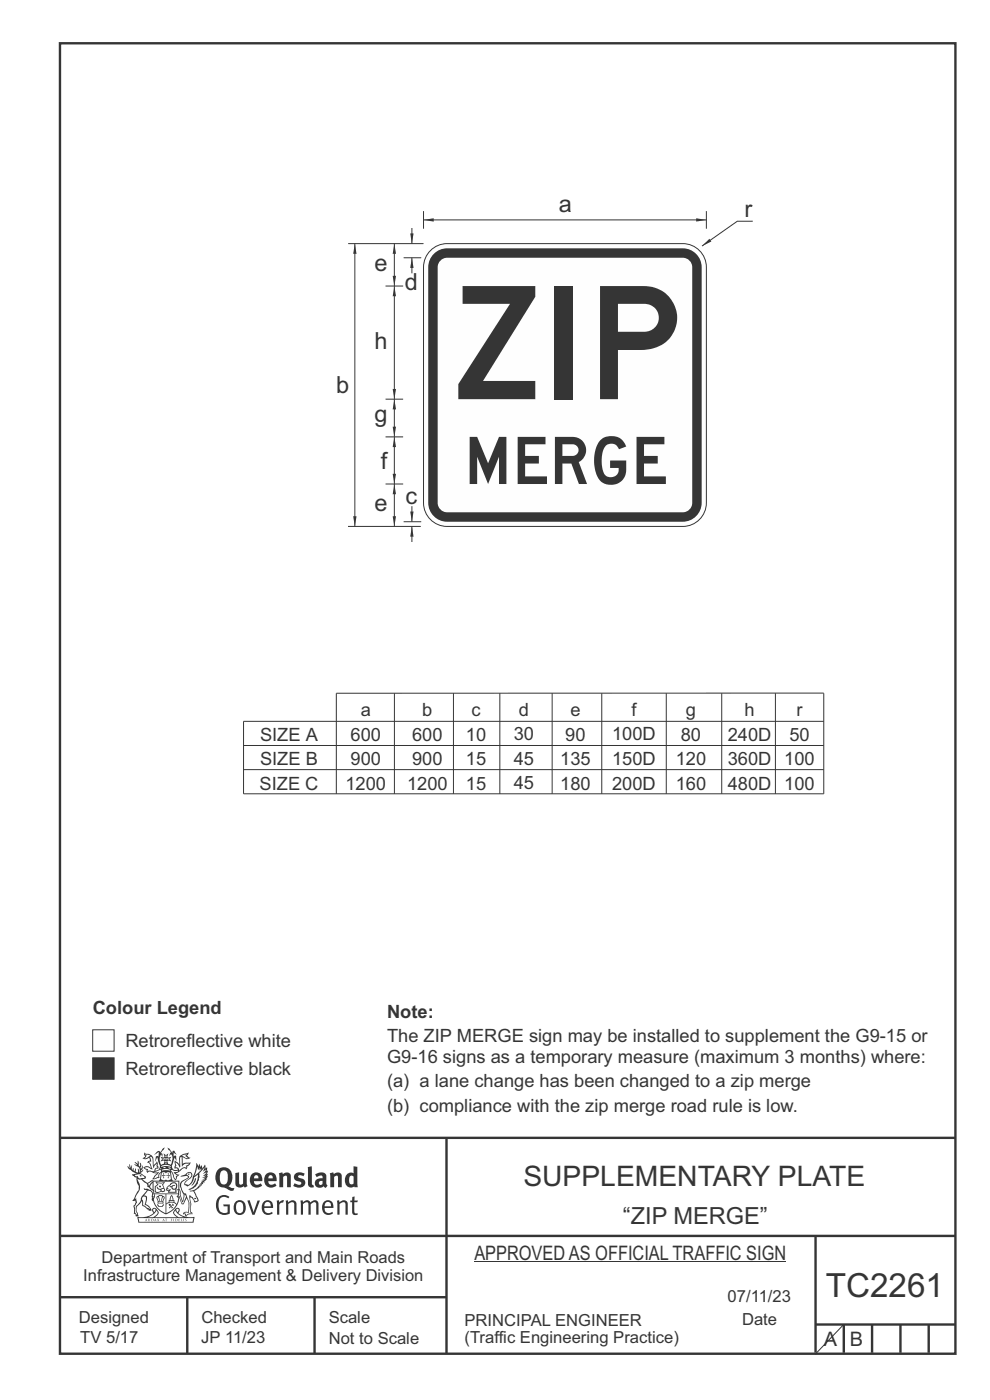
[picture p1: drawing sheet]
<svg xmlns="http://www.w3.org/2000/svg" width="210mm" height="297mm" viewBox="0 0 210 297" stroke-linecap="round" stroke-linejoin="round" font-family="sans-serif">
<g fill="none" stroke="#373435" stroke-width=".51">
<path d="M12.7 9.2h190v278h-190zM12.7 241.4h190M94.7 241.4v45.8M12.7 275.2h82M12.7 262.2h190.1M39.7 275.2v12M66.7 275.2v12M173 262.1v24.9M173 281h29.6M179 281v6M185 281v6M191 281v6"/>
<path d="M197 281v6"/>
</g>
<g fill="#373435">
<path d="M47 248.4a2.55 2.55 0 0 0 0 2.7l.3 .2a.81 .81 0 0 0 1-1v-.5a1.04 1.04 0 0 0-1.1-1.5zM46.3 248.1a1.82 1.82 0 0 1 2.1-.2 1.82 1.82 0 0 1 .9 1.8 2.29 2.29 0 0 1-.8 2l.7 .3h.5l-.2 .6a2.87 2.87 0 0 1-2-.7 2.12 2.12 0 0 1-1.7-3.1z" fill-rule="evenodd"/>
<path d="M49.9 248.9l.8-.2v2a.46 .46 0 0 0 .3 .6 .46 .46 0 0 0 .6-.3v-2.1l.7-.2v2.4l.2 .5-.5 .3-.3-.3a1.02 1.02 0 0 1-1.2 .3 1.02 1.02 0 0 1-.6-1.1z" fill-rule="evenodd"/>
<path d="M54 249.5l-.1 .5h.9a.49 .49 0 0 0-.2-.6 .49 .49 0 0 0-.6 .1zM53.4 249.1a1.34 1.34 0 0 1 1.6-.2 1.34 1.34 0 0 1 .6 1.5v.2h-1.7a.77 .77 0 0 0 .5 .8 .77 .77 0 0 0 .9-.4l.3 .5a1.59 1.59 0 0 1-2 .2 1.59 1.59 0 0 1-.5-2.1z" fill-rule="evenodd"/>
<path d="M57 249.5l-.1 .5h1a.49 .49 0 0 0-.2-.6 .49 .49 0 0 0-.7 .1zM56.4 249.1a1.34 1.34 0 0 1 1.6-.2 1.34 1.34 0 0 1 .7 1.5v.2h-1.8a.77 .77 0 0 0 .5 .8 .77 .77 0 0 0 .9-.4l.4 .5a1.59 1.59 0 0 1-2.1 .2 1.59 1.59 0 0 1-.5-2.1z" fill-rule="evenodd"/>
<path d="M59.2 248.9l.7-.2 .1 .4a.95 .95 0 0 1 1-.3 .95 .95 0 0 1 .7 .8v2.3h-.8v-2.3a.46 .46 0 0 0-.8 .1v2.2h-.8z" fill-rule="evenodd"/>
<path d="M62.6 249.1a1.75 1.75 0 0 1 2-.1l-.2 .5-.6-.2a.43 .43 0 0 0-.6 .3l.4 .3a1.04 1.04 0 0 1 1.2 1.1 1.04 1.04 0 0 1-1.4 1l-1.2-.4 .3-.6 1 .4 .4-.4a.88 .88 0 0 0-1-.5l-.4-.2-.1-.4z" fill-rule="evenodd"/>
<path d="M65.3 247.6l.8-.2 .1 3.8 .3 .2 .1 .4a.88 .88 0 0 1-1 0 .88 .88 0 0 1-.3-1z" fill-rule="evenodd"/>
<path d="M67.8 250.6a.43 .43 0 0 0-.1 .7 .43 .43 0 0 0 .7-.1v-.7zM66.8 249.1a1.7 1.7 0 0 1 2.4 .1v1.9l.3 .4-.4 .5-.5-.4a1.03 1.03 0 0 1-1.7-.1 1.03 1.03 0 0 1 .8-1.5h.7v-.4a.8 .8 0 0 0-1.2 .1z" fill-rule="evenodd"/>
<path d="M70 248.9l.7-.2 .1 .4a.95 .95 0 0 1 1-.3 .95 .95 0 0 1 .7 .8v2.3h-.8v-2.3a.46 .46 0 0 0-.8 .1v2.2h-.8z" fill-rule="evenodd"/>
<path d="M74.3 249.5a1.48 1.48 0 0 0 0 1.7h.5l.2-.1v-1.5l-.3-.2zM75 247.4l.8 .1 .1 4.4h-.7l-.1-.2a1.26 1.26 0 0 1-1.4 0 1.26 1.26 0 0 1-.5-1.3 1.29 1.29 0 0 1 .4-1.4 1.29 1.29 0 0 1 1.4-.1z" fill-rule="evenodd"/>
<path d="M46.4 253.9a1.72 1.72 0 0 1 2.3 0l-.3 .3a1.24 1.24 0 0 0-1.4-.2 1.24 1.24 0 0 0-.6 1.4 1.49 1.49 0 0 0 1.2 1.9l.7-.1v-1.3h-.8l-.1-.4h1.3v1.9a1.93 1.93 0 0 1-2.2 0 1.93 1.93 0 0 1-.7-2.2l.2-.8z" fill-rule="evenodd"/>
<path d="M50.4 255.1a1.65 1.65 0 0 0 .2 2.2 .99 .99 0 0 0 1-1.4 .78 .78 0 0 0-.4-.8 .78 .78 0 0 0-.8 0zM50 254.9a1.33 1.33 0 0 1 1.6-.1 1.33 1.33 0 0 1 .5 1.4 1.31 1.31 0 0 1-1.3 1.6 1.31 1.31 0 0 1-1.2-1.6v-.6z" fill-rule="evenodd"/>
<path d="M52.5 254.7l.4-.1 .9 2.6 .8-2.5h.5l-1.1 3h-.5z" fill-rule="evenodd"/>
<path d="M56.3 255.2l-.2 .7h1.3a.7 .7 0 0 0-.3-.8 .7 .7 0 0 0-.8 .1zM55.9 255a1.22 1.22 0 0 1 1.5-.2 1.22 1.22 0 0 1 .5 1.5h-1.8a.93 .93 0 0 0 .5 1 .93 .93 0 0 0 1.1-.2l.2 .3a1.43 1.43 0 0 1-1.8 .1 1.43 1.43 0 0 1-.6-1.7z" fill-rule="evenodd"/>
<path d="M58.7 254.7l.4-.1 .1 .5 .4-.4 .6-.1-.2 .5a.66 .66 0 0 0-.8 .7v1.9h-.4z" fill-rule="evenodd"/>
<path d="M60.6 254.7l.4-.1 .1 .5a.94 .94 0 0 1 1-.5 .94 .94 0 0 1 .8 .8v2.3h-.5l-.1-2.5a.81 .81 0 0 0-1.2 .3v2.2h-.4z" fill-rule="evenodd"/>
<path d="M63.7 254.7l.5-.1 .1 .5 .4-.3a.78 .78 0 0 1 1.1 .3 .9 .9 0 0 1 1-.5 .9 .9 0 0 1 .8 .8v2.3h-.5l-.1-2.5a.67 .67 0 0 0-1.1 .3v2.2h-.5v-2.4l-.4-.3-.7 .4v2.3h-.5z" fill-rule="evenodd"/>
<path d="M69 255.2l-.1 .7h1.3a.7 .7 0 0 0-.3-.8 .7 .7 0 0 0-.9 .1zM68.7 255a1.22 1.22 0 0 1 1.5-.2 1.22 1.22 0 0 1 .5 1.5h-1.8a.93 .93 0 0 0 .4 1 .93 .93 0 0 0 1.2-.2l.2 .3a1.44 1.44 0 0 1-1.8 .1 1.44 1.44 0 0 1-.6-1.7z" fill-rule="evenodd"/>
<path d="M71.4 254.7l.5-.1 .1 .5a.94 .94 0 0 1 1-.5 .94 .94 0 0 1 .8 .8v2.3h-.5l-.1-2.5a.81 .81 0 0 0-1.2 .3v2.2h-.4z" fill-rule="evenodd"/>
<path d="M74.7 253.9l.5-.1v.9h.7l-.1 .3h-.6v2.2l.1 .2h.5l.1 .3a.75 .75 0 0 1-1.2-.6v-2.1h-.4v-.3h.4z" fill-rule="evenodd"/>
<path d="M30.8 244.9l1.1 .3-.9 .5h-.4l.6-.5zM31.8 245.4h.2a2.44 2.44 0 0 1 .4 1.9l.1 .5 .7-1-.1 .6 .3 .3a.57 .57 0 0 0-.6 .7l-1-.1-.5 .2 .2-.5-.8-.3 .7-.1 .9 .5 .1-.1-.6-1.3-.2-.2h.5zM30.7 244.4l-.1 .5 .2 .4-.6 .4a1.04 1.04 0 0 0 1.4-.1l.2 .6-.3 .1-.2 .4a.94 .94 0 0 1 .8 1.1l-.2-.1a1.16 1.16 0 0 0-1.5-.1l.3 .4 .4 .2 .1 .5 .2 .1 .1-.2a.94 .94 0 0 1 1.1 .2l.8 .1-1.2 1.2a1.13 1.13 0 0 0 1.2-.2l.4-.1-.1-.4 .5-.8a.83 .83 0 0 0-.6 1.1l-.3-.1-.7 .4 1.1-1.4-.5 .1-.5-.1 1.3-.5-.1-.1-.9 .4v-.3l.2-.2 .3 .1 .1-.3-.2-.4v-.6l-.1-.4-.7 1v-.7a1.42 1.42 0 0 0-1.6-1.8z" fill-rule="evenodd"/>
<path d="M38.5 245.2l.5-.2 .7-.1-.6 .3 .8 .5h-.3zM38.3 245.5l.2-.1 .1 2a1.69 1.69 0 0 1 1.6-.6l-.8 .5 .1 .5a1.1 1.1 0 0 0-1.5 .6l-.1-.5-.2-.2h-.5l.3-.4-.3-.7a1.42 1.42 0 0 1 .8 1.1l.2-.1zM37.1 246.2l.1 1-.2 .3 .1 .4h.5l.1 .2a.96 .96 0 0 1-1.1-.1l-.1 .1a1.06 1.06 0 0 0 1.3 .2v.1a.72 .72 0 0 1-1 .2l.3 .5 .6 .2-.4 .2-.1 .6-.2-.3-.4-1.1-.4-.4 .4 .9a1.54 1.54 0 0 0 .7 1.2l.2-.3a.58 .58 0 0 1 .4-.8l.2-.1h-.3l-.5-.3 .9-.5a.93 .93 0 0 1 1.2-.5v.2l.2-.2 .1-.5a.99 .99 0 0 0 .7-.8l-1.3 .1-.3 .2-.1-1.4 .9 .4 .9-.3h-.4l-.5-.4 .4-.7-.6 .2a1.46 1.46 0 0 0-1.4 2.1v.4l-.2-.4z" fill-rule="evenodd"/>
<path d="M35.6 248.9l.2 .1-.1 .3 .4 .1h-.4v.6l-.1-.6h-.3l.3-.1z" fill-rule="evenodd"/>
<path d="M34.6 248.9l.2 .1v.3l.3 .1h-.3l-.1 .6v-.6h-.4l.4-.1z" fill-rule="evenodd"/>
<path d="M34.3 248.8a.57 .57 0 0 1 .9 .2 .57 .57 0 0 1 .9-.2l.2 1.4h-.2a.57 .57 0 0 1-.9 0 .69 .69 0 0 1-1.1 0zM34.2 248.1l-.3 2.1-.2 .4h3l-.2-.4-.3-2.1h-.2v.2l-.8-.1-.8 .1v-.2z" fill-rule="evenodd"/>
<path d="M34.2 252.4a.3 .3 0 0 0 .6 0 .3 .3 0 0 0-.6 0zM33.3 250.9l.3 .3-.3 .4a.79 .79 0 0 0 0 1.3l.8-.2-.1-.3a.55 .55 0 0 1-.7-.6l.1-.1 .2 .3 .3 .2 .8-.2-.4-.7 .4-.4-.7 .2zM33 250.7l1.1 .2 .9-.2-.4 .6 .4 1.2a.56 .56 0 0 1-.8 .3l-.2 .1a.73 .73 0 0 1-.9 .1 .73 .73 0 0 1-.3-1v-.4l.6-.4z" fill-rule="evenodd"/>
<path d="M35.6 251.8l.7-.4a.58 .58 0 0 1 1-.1 .58 .58 0 0 1-.4 .9l-.3-.3a.43 .43 0 0 1 .6-.4 .57 .57 0 0 0-.8 .2l-.2-.1-.3 .1 .4 .2a.55 .55 0 0 0 .9 .4v.5h-1.3l.3-.4-.1-.1-.6 .1 .2-.3-.2-.1zM35.4 251.8l-.1 .2a.39 .39 0 0 0 .2 .6h.3l-.2 .4h1.9l-.1-.8a.86 .86 0 0 0-.1-1.3 .86 .86 0 0 0-1.3 .4z" fill-rule="evenodd"/>
<path d="M36 254.8h.8v.2h-.8zM36.4 253.8l.2 .8h-.4zM36.4 253.5l-.3 .5-.1 .6h-.2v.4l-.7 .4 .2 .1a1.48 1.48 0 0 1 2.1 .2l.2-.1-.6-.5v-.5h-.2l-.1-.6z" fill-rule="evenodd"/>
<path d="M35.8 255.4l.4 .1 .1 .3 .3-.2-.2-.2a.38 .38 0 0 1 .5 .5l-.2-.2-.3 .2 .3 .2-.3 .3-.1-.4-.4 .4-.1-.2 .4-.3-.1-.1-.2 .1z" fill-rule="evenodd"/>
<path d="M34.5 254h.2v.2l-.2 .6h-.2zM33.6 255.3h.9v.2a.55 .55 0 0 1-.8 .4v-.2l-.2-.1zM33.4 254h.2l.2 .8h-.2zM33.6 255l.8-.1 .1 .2h-.8zM33.8 253.7h.5l-.2 1.1h-.1zM33.3 253.8l-.1 .3 .3 1.1a.48 .48 0 0 0-.1 .6 .48 .48 0 0 0 .5 .2h.5a.49 .49 0 0 0 .2-.8l.3-1.1-.1-.3a1.42 1.42 0 0 0-1.5 0z" fill-rule="evenodd"/>
<path d="M33.7 251.5l.4 .1 .1 .3h-.3z" fill-rule="evenodd"/>
<path d="M41.3 250.1l.3-.2-.2 .8-.6 .8h-.2l.5-.7z" fill-rule="evenodd"/>
<path d="M39.7 249l.3-.2 .5 .2a.88 .88 0 0 1-.6 1.1 1.22 1.22 0 0 0-.8 1.3l.5 .2a.72 .72 0 0 0 .9-.4l.5-.8 .2-.6 .8-.6v.2a2.85 2.85 0 0 1-2 2.9l.1 .1a2.13 2.13 0 0 0 1.9-1.5v-.3a2.01 2.01 0 0 0 .3-1.7l1.1-1.3-.4 1 .7-.5-.7 1 .8-.4-.8 .8 .7-.2-.9 .6 .8-.1-.8 .4h.7l-.8 .3 .3 .2h-.4l.2 .3h-.4l.2 .3h-.4l.1 .2h-.1a2.16 2.16 0 0 1-2 1.1l.1 .2 .4-.1a.76 .76 0 0 1 .7 .8l.5 1.2-.6 .2a1.45 1.45 0 0 0-1.1-1.3l.2 1.8-.1 1.8 .4 .3a1.06 1.06 0 0 0-1.2 .4v-.3l-.5-.2a.87 .87 0 0 1 1.1-.1v-.7a4.4 4.4 0 0 0-.6-3.1l-.1-.3h-.2a2.16 2.16 0 0 1-.7-2.2l.3-.4 1.2-.7a.55 .55 0 0 0-.4-.8zM37.8 252.4a.76 .76 0 0 1 .3 1.1l.6 1.6 .4-1.7 .2 .1a.61 .61 0 0 1-.1 .9l-.3 .8-.2 .1-.7-1.6-.3 .1a1.18 1.18 0 0 0 .1-1.4zM41.8 247.5l.2 .7 .3-.5v.6l.4-.5a1.9 1.9 0 0 1-1.2 1.4l-.3 .3zM38.2 249.6l1.4-.2 .2 .2v.3l-.5 .2a1.26 1.26 0 0 0-.9 1.9l.2 .7a1.84 1.84 0 0 1 .1 2.1l-.4-1.4a.96 .96 0 0 0-.4-1.2l-.4 .2a.78 .78 0 0 1 0 1.3l.1 .3h.4l.4 1.1a.38 .38 0 0 0 .2 .4 .38 .38 0 0 0 .4-.1l.6-1.2a2.94 2.94 0 0 1 .4 2.5l-.1 .4h-.8l-.3 .4v.2l.4-.1 .1 .4 .2 .1a1.02 1.02 0 0 1 1.3-.5v-.4l-.3-.1 .1-1.8-.3-1.3h.1a1.14 1.14 0 0 1 .8 1 .63 .63 0 0 0 .8-.2 .63 .63 0 0 0-.2-.9l-.6-1.2 .9-.6 .2-.4h.3l-.1-.2h.4l-.1-.3h.3l-.1-.3 .5-.1-.2-.2 .6-.4v-.2h-.2l.4-.5h-.3l.3-.5-.4 .1 .4-.5v-.3l-.3 .2 .2-.7-.1-.2-.4 .3v-.8l-.6 .8-.2-.8-.2 .5-.3-.7-.1 .6-.5-.8-.1 1.4-.6 1.8a1.81 1.81 0 0 1-1 1.5l-.6-.2a1.75 1.75 0 0 1 1.1-1.2 .75 .75 0 0 0 .1-1.3 .75 .75 0 0 0-1.2 .4z" fill-rule="evenodd"/>
<path d="M41.2 254.1h.3l.2 .2-.4 .1z" fill-rule="evenodd"/>
<path d="M29.4 258.4h11.6l-.1 .8h-11.4zM31.3 258.2l.5-.1a2.48 2.48 0 0 0 1.4-1.3l.3 .5-.5 .6-.5 .3zM32.5 256.6l.3-.2 .2 .1-.3 .7zM37.2 256.8a2.65 2.65 0 0 0 1.8 1.4h-1.1l-.5-.3-.5-.6zM37.4 256.5l.2-.1 .3 .2-.3 .6zM29.2 258.2l.1 1.2h11.8l.2-1.1-.2-.1a4.1 4.1 0 0 1-3.3-.9l.3-.4-.1-.6a1.06 1.06 0 0 0-1.3 1l.2 .4 .6 .5h-4.7l.3-.1a.84 .84 0 0 0 .6-.8 .84 .84 0 0 0-.5-.8l-.3-.2h-.5l-.1 .6 .3 .4a4.2 4.2 0 0 1-3.4 .9z" fill-rule="evenodd"/>
<path d="M31 258.7l.1 .2h-.2zM31 258.5l-.3 .6 .4-.2 .2 .2z" fill-rule="evenodd"/>
<path d="M31.3 258.6h.3v.4a.25 .25 0 0 0 .2-.1 .25 .25 0 0 0-.1-.3h.1a.29 .29 0 0 1 0 .4 .29 .29 0 0 1-.4 0 .29 .29 0 0 1 0-.4z" fill-rule="evenodd"/>
<path d="M32.2 258.6a.22 .22 0 0 1 .3 .2 .22 .22 0 0 1-.3 .2zM32 258.6l.1 .4a.33 .33 0 0 0 .4 0 .33 .33 0 0 0 0-.4 .33 .33 0 0 0-.5 0z" fill-rule="evenodd"/>
<path d="M32.9 258.7l.1 .2h-.2zM32.9 258.5l-.2 .6 .3-.2 .2 .2z" fill-rule="evenodd"/>
<path d="M33.3 258.6h.2l.1 .1 .2-.1-.2 .2 .2 .3-.3-.3-.1 .3h-.1l.2-.3z" fill-rule="evenodd"/>
<path d="M34.7 258.7l.1 .2h-.2zM34.7 258.5l-.3 .6 .4-.2 .2 .2z" fill-rule="evenodd"/>
<path d="M35 258.5h.5l-.2 .1v.5h-.2l.1-.5z" fill-rule="evenodd"/>
<path d="M36.2 258.6l.3-.1-.1 .1v.2h.1h-.1v.3h-.2z" fill-rule="evenodd"/>
<path d="M36.7 258.6h.2v.5h-.2z" fill-rule="evenodd"/>
<path d="M37.3 258.6a.22 .22 0 0 1 .3 .2 .22 .22 0 0 1-.3 .2zM37.1 258.6v.4a.33 .33 0 0 0 .5 0 .33 .33 0 0 0 0-.4 .33 .33 0 0 0-.5 0z" fill-rule="evenodd"/>
<path d="M37.8 258.6l.4-.1-.2 .1v.2h.1h-.1v.2l.2 .1h-.4z" fill-rule="evenodd"/>
<path d="M38.4 258.6h.2l-.1 .4 .2 .1h-.3z" fill-rule="evenodd"/>
<path d="M38.9 258.6h.2v.5h-.2z" fill-rule="evenodd"/>
<path d="M39.3 258.6h.2h-.1l.2 .3-.2 .2-.1-.1v-.1l.2 .1z" fill-rule="evenodd"/>
<path d="M34.2 247.4a1.51 1.51 0 0 1 2 .2 2.67 2.67 0 0 0-2.1 0zM35.7 247.6l.4 .1 .1 .3-.4-.1zM34.6 247.6h.5l.1 .2h-.4zM34 247.8l.3 .2h-.3zM34.9 246.9l.3-.2 .3 .2zM34.9 245.6l.2 .1v.3h-.2zM35 245.1l.2 .1 .2-.1-.1 .3h-.2zM35.1 246.3h.2l.1 .4-.2-.2-.2 .2zM35.3 245.7l.2-.1v.4h-.2zM34.4 245.7h.3l.1 .3-.4 .1 .2-.2zM35.7 245.7h.3l-.2 .2 .2 .2-.4-.1zM32.7 244.9l1-.5-.1 1-.2-.2-.3 .2-.3 1.1 .5-1 .3 .9a1.84 1.84 0 0 1 .2 1.7l.4 .1a2.48 2.48 0 0 1 2.2 0l.2-.2-.2-.7 .7-1.8 .4 .7-.2-1-.2-.1-.2 .3v-.9l.6 .4-.6-.8-.3 .1-.1 .4-.5-.9-.5-.3 .2 .5 .6 .5-.5 .8 .4-.4a2.06 2.06 0 0 1 0 2.3l-.5-.2-.2-.6 .1-.1 .8 .2-.4-.5 .4-.5-.7 .2-.2-.2 .2-.7-.5 .4-.5-.4 .2 .7-.2 .2-.7-.2 .4 .5-.4 .5 .8-.2 .1 .1-.2 .6-.5 .2a2.02 2.02 0 0 1 0-2.2l.3 .5-.1-.7-.3-.1 .8-1.2-.4 .3-.5 .8-.2-.3a.8 .8 0 0 0-.8 .5z" fill-rule="evenodd"/>
<path d="M29.2 250.1l.3 .1a.61 .61 0 0 1 .8 .4l.3 .2a.8 .8 0 0 1 .6 1l.4 .1 .5 .5a1 1 0 0 1 .5 1.1l-.1 .7v-.5h-.1a.96 .96 0 0 0-.8-1.3l-.2-.2h-.7l-.1-.1-.1 .1 .1 .3h.5l-1.1 1.3-.2 1-.4 .6a1.33 1.33 0 0 0-.5 1.8l.2 .5a1.26 1.26 0 0 1-.5-1.5l-.1-.3a1.56 1.56 0 0 0 .4-1.7l-.3 .2 .2-.5a3.2 3.2 0 0 0 .7-3zM30.4 253.9h.4a2.06 2.06 0 0 1-.1 1.6l.7 .5 .4 .4-.6-.1-.8-.6-.1-.9a.51 .51 0 0 1 .1-.9zM28.6 249.3a1.52 1.52 0 0 1 2.1 .5l-1.1 .2-.2-.1-.1-.4h-.5zM27.5 247v.8l-.3-.4h-.1a3.1 3.1 0 0 0 1.9 1.6l-1 .1 .5 .6 .5 .1 .1 1.1a1.84 1.84 0 0 1-.3 2.5l-.4 .9-.3 .4 .2 .1 .4-.1 .1 .4-.2 .5-.3 .2 .1 1.7h.2l.3 .5 .1 .1 .4-.1-.1-.5a1.3 1.3 0 0 1-.1-1.7l.9-1 .1 1.1 .6 .2 .5 .5 .1-.1 .2 .3h.5a1.85 1.85 0 0 0-1.2-1.4l.1-.3a1.39 1.39 0 0 0 0-1.4l-.5-.1 .5-.5a.66 .66 0 0 1 .9-.4 .66 .66 0 0 1 .3 .9l-.1 .4 .2-.1v.2l-.1 .3 .2 .5 .1-.3a2.24 2.24 0 0 0 .1-2.2 .73 .73 0 0 1-.7-.7 .73 .73 0 0 1 .6-.7v-.2a.94 .94 0 0 0-.9 .8 .48 .48 0 0 1-.1-.6 .48 .48 0 0 1 .5-.2l.5-.3a.51 .51 0 0 0-.8 .2l-.5 .2-1-.8h.6l.2-.5-1.2-.7 .5-.5v-.3l-.5 .4 .1-.2a.69 .69 0 0 0 .2-1v.4l-.2 .3v-1.1l-.3-.2 .1 .6-.1 .2-.4-1.3v.7l-.6-.4 .5 .7-.6-.2 .3 .3a1 1 0 0 1 .7 1.4l-.2-.8v.9l-.5-.2v-.8l-.2 .7-.2-.1-.1-.6-.2 .4-.2-.2 .1-.7-.2 .5z" fill-rule="evenodd"/>
<path d="M29.6 249.4l.2-.1 .3 .2z" fill-rule="evenodd"/>
<path d="M32.4 250.5h5.6v2l-.2-.1v-1.7h-5.2v2.5h5.2v-.8l.1 .2-.1 1.1v-.3h-2.5v4a4.1 4.1 0 0 0 2.6-3.6l.1-.1a4 4 0 0 1-2.8 3.9 4.2 4.2 0 0 1-2.8-4.7l.1 1.2 .1-.1a3.8 3.8 0 0 0 2.5 3.4v-4h-2.5l-.2-.9z" fill-rule="evenodd"/>
<circle cx="40" cy="249.1" r=".17"/>
</g>
<path d="M19.7 224.4h4.5v4.6h-4.5z" fill-rule="evenodd" fill="#373435" stroke="#373435" stroke-width=".21"/>
<path d="M19.7 218.5h4.5v4.5h-4.5z" fill-rule="evenodd" fill="#fefefe" stroke="#373435" stroke-width=".21"/>
<path d="M51.7 158.2h123M83.7 147.1v21.3M96.2 147.1v21.3M106 147.1v21.3M117.1 147.1v21.3M127.6 147.1v21.3M141.3 147.1v21.3M153.1 147.1v21.3M164.5 147.1v21.3M174.7 153h-123v15.4h123v-21.3h-103.4v21.3M51.7 163.3h123" fill="none" stroke="#373435" stroke-width=".21"/>
<path d="M91 53.5a5 5 0 0 1 3.8-1.8h50a5 5 0 0 1 5 5v50a5 5 0 0 1-5 5h-50a5 5 0 0 1-5-5v-50a5 5 0 0 1 1.2-3.2z" fill-rule="evenodd" fill="#fefefe" stroke="#373435" stroke-width=".21"/>
<path d="M92 53.9a4 4 0 0 1 2.8-1.2h50a4 4 0 0 1 4 4v50a4 4 0 0 1-4 4h-50a4 4 0 0 1-4-4v-50a4 4 0 0 1 1.2-2.8z" fill-rule="evenodd" fill="#373435"/>
<path d="M93.4 55.3l.9-.5 .5-.1h50a2.01 2.01 0 0 1 2 2v50a2.01 2.01 0 0 1-2 2h-50a2.01 2.01 0 0 1-2-2v-50l.1-.5z" fill-rule="evenodd" fill="#fefefe"/>
<path d="M89.8 44.8v3.7M149.8 44.8v3.7M159.7 46.9h-3.3l-7.5 5.3" fill="none" stroke="#373435" stroke-width=".21"/>
<path d="M148.9 52.2l1.6-1.5 .4 .5z" fill="#373435"/>
<path d="M89.8 46.7h60" fill="none" stroke="#373435" stroke-width=".21"/>
<g fill="#373435">
<path d="M147.7 46.3l2.1 .4-2.1 .3z"/>
<path d="M89.8 46.7l2.2-.4v.7z"/>
</g>
<path d="M73.9 51.7h15.9M85.6 54.7h3.8M81.8 60.7h3.7M81.8 92.7h3.7M81.8 84.7h3.7M73.8 111.7h15.5M81.8 102.7h3.7M85.6 110.7h3.8M87.4 107.4v3.3" fill="none" stroke="#373435" stroke-width=".21"/>
<path d="M87 108.5h.7l-.3 2.2z" fill="#373435"/>
<path d="M83.7 102.7v9" fill="none" stroke="#373435" stroke-width=".21"/>
<g fill="#373435">
<path d="M83.7 102.7l.3 2.1h-.7z"/>
<path d="M83.3 109.5h.7l-.3 2.2z"/>
</g>
<path d="M83.7 92.7v10" fill="none" stroke="#373435" stroke-width=".21"/>
<g fill="#373435">
<path d="M83.3 100.5h.7l-.4 2.2z"/>
<path d="M83.6 92.7l.4 2.1h-.7z"/>
</g>
<path d="M83.7 84.7v8" fill="none" stroke="#373435" stroke-width=".21"/>
<g fill="#373435">
<path d="M83.7 84.7l.3 2.1h-.7z"/>
<path d="M83.3 90.5h.7l-.3 2.2z"/>
</g>
<path d="M83.7 60.7v24" fill="none" stroke="#373435" stroke-width=".21"/>
<g fill="#373435">
<path d="M83.3 82.5h.7l-.4 2.2z"/>
<path d="M83.6 60.7l.4 2.1h-.7z"/>
</g>
<path d="M83.7 51.7v9" fill="none" stroke="#373435" stroke-width=".21"/>
<g fill="#373435">
<path d="M83.7 51.7l.3 2.1h-.7z"/>
<path d="M83.3 58.5h.7l-.3 2.2z"/>
</g>
<path d="M87.4 111.7v3.3" fill="none" stroke="#373435" stroke-width=".21"/>
<path d="M87.4 111.7l.3 2.1h-.7z" fill="#373435"/>
<path d="M87.4 48.4v3.3" fill="none" stroke="#373435" stroke-width=".21"/>
<path d="M87 49.5h.7l-.3 2.2z" fill="#373435"/>
<path d="M87.4 54.7v3.3" fill="none" stroke="#373435" stroke-width=".21"/>
<path d="M87.4 54.7l.3 2.1h-.7z" fill="#373435"/>
<path d="M75.3 51.7v60" fill="none" stroke="#373435" stroke-width=".21"/>
<g fill="#373435">
<path d="M75.3 51.7l.3 2.1h-.7z"/>
<path d="M74.9 109.5h.7l-.3 2.2z"/>
</g>
<path d="M100.6 267.7h66.2M179 280.9l-6.1 6.4" fill="none" stroke="#373435" stroke-width=".21"/>
<text font-size="33.3" fill="#373435" x="96" y="84.7">ZIP</text>
<text font-size="13.9" fill="#373435" x="98.4" y="102.7">MERGE</text>
<text font-size="7.1" fill="#373435" x="175.2" y="275.2">TC2261</text>
<text font-size="6" fill="#373435" x="111" y="251.6">SUPPLEMENTARY PLATE</text>
<g font-size="5" fill="#373435">
<text x="118.6" y="44.9">a</text>
<text x="158" y="46">r</text>
<text x="79.4" y="57.5">e</text>
<text x="85.9" y="61.5">d</text>
<text x="79.4" y="74">h</text>
<text x="71.3" y="83.4">b</text>
<text x="79.4" y="89.5">g</text>
<text x="80.8" y="99.5">f</text>
<text x="86" y="106.9">c</text>
<text x="79.4" y="108.5">e</text>
<text x="132.1" y="259.6">“ZIP MERGE”</text>
</g>
<g font-size="4.2" fill="#373435">
<text x="100.6" y="267.2">APPROVED AS OFFICIAL TRAFFIC SIGN</text>
<text x="174.7" y="285.6">A</text>
<text x="180.3" y="285.6">B</text>
</g>
<g font-size="3.9" fill="#373435">
<text x="76.5" y="151.9">a</text>
<text x="89.6" y="151.9">b</text>
<text x="100" y="151.9">c</text>
<text x="110.1" y="151.9">d</text>
<text x="121" y="151.9">e</text>
<text x="133.9" y="151.9">f</text>
<text x="145.5" y="151.9">g</text>
<text x="157.9" y="151.9">h</text>
<text x="168.9" y="151.9">r</text>
<text x="55.2" y="157.1">SIZE A</text>
<text x="74.4" y="157.1">600</text>
<text x="87.4" y="157.1">600</text>
<text x="98.8" y="157.1">10</text>
<text x="109" y="157.1">30</text>
<text x="119.9" y="157.1">90</text>
<text x="129.8" y="157.1">100D</text>
<text x="144.4" y="157.1">80</text>
<text x="154.4" y="157.1">240D</text>
<text x="167.4" y="157.1">50</text>
<text x="55.1" y="167.5">SIZE C</text>
<text x="55.2" y="162.3">SIZE B</text>
<text x="73.3" y="167.5">1200</text>
<text x="74.4" y="162.3">900</text>
<text x="86.3" y="167.5">1200</text>
<text x="87.4" y="162.3">900</text>
<text x="98.8" y="162.3">15</text>
<text x="98.8" y="167.5">15</text>
<text x="109" y="162.3">45</text>
<text x="109" y="167.5">45</text>
<text x="118.8" y="162.3">135</text>
<text x="118.8" y="167.5">180</text>
<text x="129.8" y="162.3">150D</text>
<text x="129.8" y="167.5">200D</text>
<text x="143.3" y="162.3">120</text>
<text x="143.3" y="167.5">160</text>
<text x="154.4" y="162.3">360D</text>
<text x="154.4" y="167.5">480D</text>
<text x="166.4" y="162.3">100</text>
<text x="166.4" y="167.5">100</text>
<text x="19.7" y="215.2">Colour Legend</text>
<text x="82.1" y="215.9">Note:</text>
<text x="82.1" y="221.1">The ZIP MERGE sign may be installed to supplement the G9-15 or</text>
<text x="26.6" y="222.1">Retroreflective white</text>
<text x="82.1" y="225.4">G9-16 signs as a temporary measure (maximum 3 months) where:</text>
<text x="26.6" y="228.1">Retroreflective black</text>
<text x="82.1" y="230.6">(a) a lane change has been changed to a zip merge</text>
<text x="82.1" y="235.8">(b) compliance with the zip merge road rule is low.</text>
</g>
<g font-size="3.5" fill="#373435">
<text x="21.6" y="267.9">Department of Transport and Main Roads</text>
<text x="17.7" y="271.8">Infrastructure Management &amp; Delivery Division</text>
<text x="16.7" y="280.6">Designed</text>
<text x="42.7" y="280.6">Checked</text>
<text x="69.7" y="280.6">Scale</text>
<text x="98.5" y="281.3">PRINCIPAL ENGINEER</text>
<text x="154.3" y="276.2">07/11/23</text>
<text x="157.4" y="281.2">Date</text>
<text x="17" y="284.8">TV 5/17</text>
<text x="42.7" y="284.8">JP 11/23</text>
<text x="69.7" y="285.2">Not to Scale</text>
<text x="98.5" y="284.8">(Traffic Engineering Practice)</text>
</g>
</svg>
